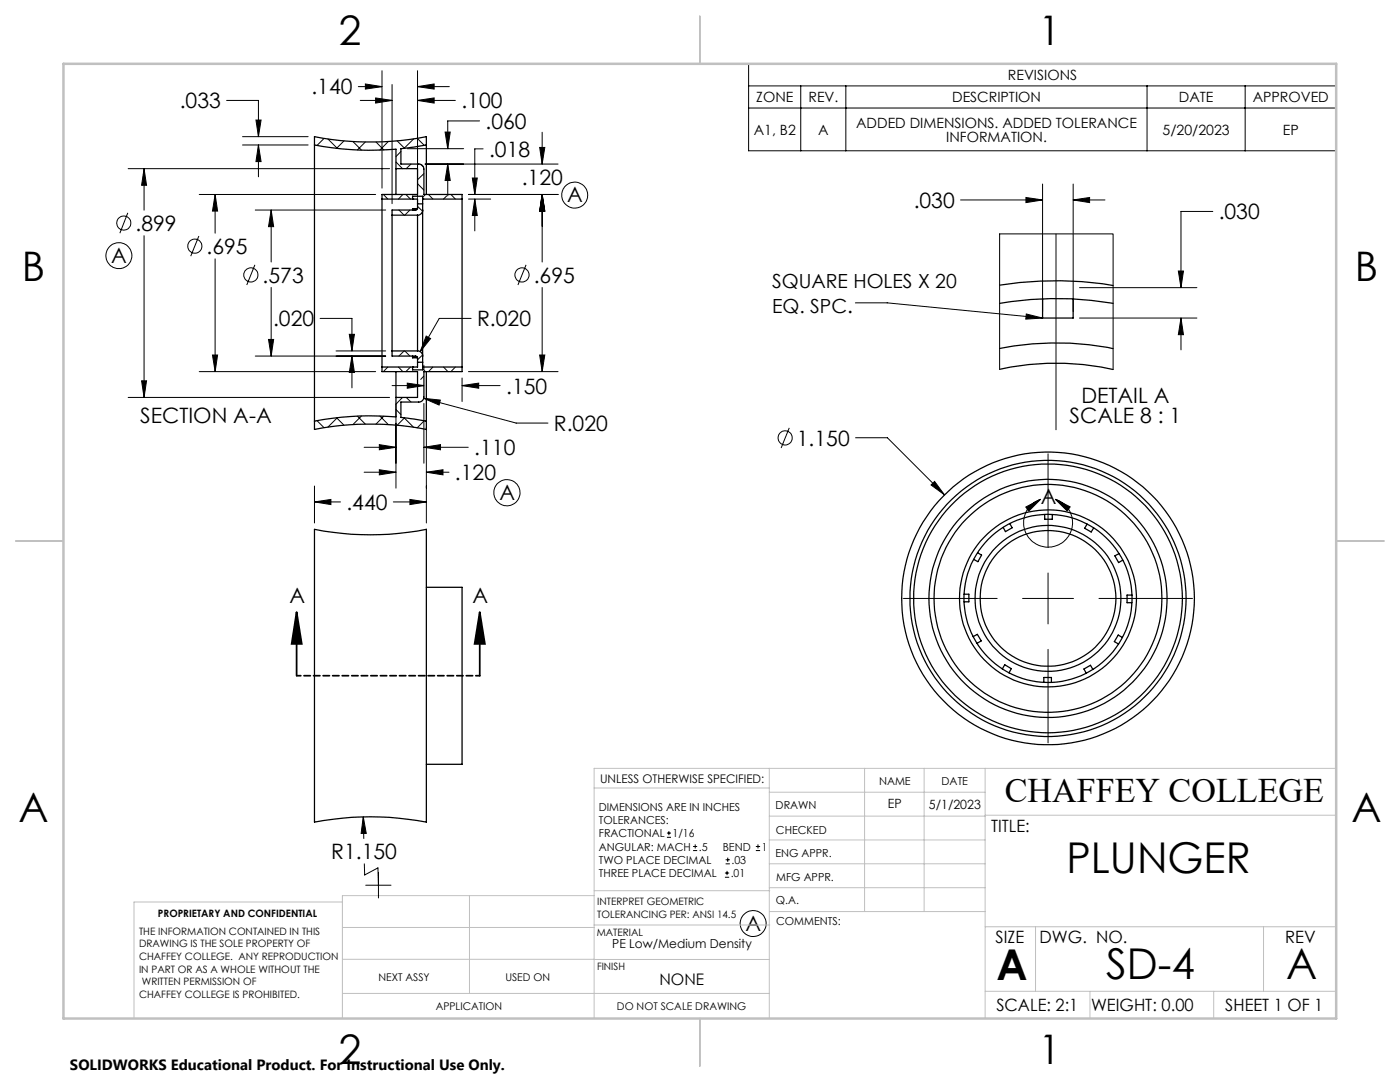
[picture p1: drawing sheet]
<svg xmlns="http://www.w3.org/2000/svg" width="279mm" height="216mm" viewBox="0 0 279 216" stroke-linecap="round" stroke-linejoin="round" font-family="sans-serif">
<g fill="none" stroke="#000" stroke-width=".25">
<path d="M62.8 28.9v-1.6a59.1 59.1 0 0 0 22.3 0v1.6M62.8 28.9v55.1M62.8 28.9a60.7 60.7 0 0 0 16.2 .9v3.9M76.2 39.7v33.5M76.2 39.7h7.1v2l-.4 .2M79 33.7v5.1M79 33.7h4.3v5.1h-7.1v.9M82.3 39.7h.1M82.3 39.7v-.5h2v2.7M84.3 39.7h.1M84.3 39.7h7.9M85.1 28.9l-5.1 .8v3h3.6a1.02 1.02 0 0 1 1 1v5.1h7.6v.9"/>
<path d="M85.1 28.9v9.9M92.2 39.7v33.5M78.2 42.9v27.1M78.2 42.9h5.1M83 41.9h-4.8v1M83.3 41.6h-1v.3M83.3 42.9v27.1M83.3 40.7h1M84.3 41.9a.97 .97 0 0 1-1 1M84.3 41.9v29.1M199.5 56.9a69.7 69.7 0 0 1 22.6 .1M208.1 59.6v3.9h6.1v-3.8"/>
<path d="M76.2 73.2v1h7.1v5.1h-4.3M78.2 70v1h4.8l.2 .2 .1 2h-7.1M78.2 70h5.1M79 79.3v3.9a59.4 59.4 0 0 0-16.2 .8M79 74.2v5.1M82.3 71v.4h1M82.3 73.2h.1M82.3 71.2h.9M83.3 70a.97 .97 0 0 1 1 1M83.3 72.3h1M84.3 73.2h.1M84.3 73.2h7.9"/>
<path d="M84.3 71v2.8h-2v-.6M85.1 74.2v9.8M92.2 73.2v1h-7.6v5a1.02 1.02 0 0 1-1 1h-3.6v3.1l5.1 .7M199.5 60.5a67.2 67.2 0 0 1 22.6 0M199.5 73.7a52 52 0 0 1 22.6 0M199.5 69.5a57.9 57.9 0 0 1 22.6 .1M62.8 84v1.7a59.1 59.1 0 0 1 22.3 0v-1.7M62.8 105.6a57.5 57.5 0 0 0 22.3 0v58.4a59.4 59.4 0 0 0-22.3 0zM85.1 117.2h7.1v35.3h-7.1M192.4 118.6h1v1.5h-1M195.1 110.3l.8 .5-.7 1.3-.9-.5M201.5 104.5l.5 .8-1.3 .8-.5-.9"/>
<path d="M208.5 102.7v.9h1.5v-.9M217 104.6l-.5 .8 1.3 .8 .5-.9M223.3 110.5l-.8 .4 .7 1.4 .9-.5M225.9 118.7h-1v1.6h1M194.2 127l.9-.4 .7 1.3-.8 .5M200 133.5l.5-.9 1.3 .8-.4 .9M208.3 136.2v-1h1.5v1M218.1 133.6l-.5-.8-1.3 .7 .5 .8M224 127.2l-.8-.5-.8 1.3 .8 .5"/>
<circle cx="209.1" cy="119.4" r="16.8"/>
<circle cx="209.1" cy="119.4" r="23.8"/>
<circle cx="209.1" cy="119.4" r="17.7"/>
<circle cx="209.1" cy="119.4" r="14.6"/>
<circle cx="209.2" cy="119.4" r="13.5"/>
<circle cx="209.2" cy="119.4" r="27.6"/>
<circle cx="209.2" cy="119.4" r="22.8"/>
<circle cx="209.2" cy="119.4" r="29.2"/>
<circle cx="209.2" cy="119.4" r="26.8"/>
</g>
<g fill="none" stroke="#000" stroke-width=".2">
<path d="M71.5 17.3h4.7M72.9 16.8l3.3 .5-3.3 .5zM75 19.5l3.2 .5-3.2 .6zM76.2 14.1v23.4M78.2 16.9v23.7M83.3 17.3l3.3-.5v1zM83.3 14.1v25.3M83.3 17.3h6.4M149.4 12.7h117.3v17.4h-117.3zM149.4 17.1h117.3M159.8 17.1v13M168.8 17.1v13"/>
<path d="M228.9 17.1v13M248.5 17.1v13M25.6 33.7h52.2M28.8 33.7l.4 3.3h-.9zM28.8 33.7v8.2M39.8 38.8h35.2M42.9 38.8l.5 3.3h-1zM42.9 38.8v7.7M45.2 20h6.4v7.3M48.4 27.3h13.1M48.4 28.9h13.1M51.1 24h1l-.5 3.3z"/>
<path d="M51.6 28.9l.5 3.3h-1zM51.6 28.9v6.4M64.7 27.6l-1.4 1.4M65.4 27.7l1.9 1.9M68.7 28.1l-1.5 1.5M70.4 28.3l1.7 1.7M71.9 20h6.3M72.9 28.3l-1.6 1.6M75 28.3l1.6 1.6M76.5 38.8l.9 .9M77.5 28.2l-1.7 1.8M79 32.3l1.3 1.4"/>
<path d="M79.3 28.1l1.5 1.5M80 30.2l-1 1.1M80.4 38.8l-.9 .9M81 38.8l.9 .9M81.3 29.7h11.2M82 32.7l-.9 1M82.6 27.7l-2 1.9M83.3 27.6l1.4 1.4M83.3 20l3.3-.5v1.1zM83.3 20h7.6M83.3 36.7l1.3 1.2M84 32.8l.5 .5"/>
<path d="M84.6 34.6l-1.3 1.3M84.8 32.7h26.6M84.9 38.8l-.6 .6M85.5 38.8l.9 .9M88.8 26.4h1.1l-.5 3.3zM89.1 39.1l-.6 .6M89.4 32.7l.5 3.3h-1.1zM89.4 32.7v6.4M90 38.8l.9 .9M93.5 38.8h17.9M93.5 39.7h4.4M94.3 35.5h.9l-.4 3.3z"/>
<path d="M94.8 39.7l.4 3.3h-.9zM94.8 39.7v6.4M95.7 24.1h-6.3v5.6M96.4 29.7h-1.6v9.1M107.7 29.4h1l-.5 3.3zM108.2 38.8l.5 3.3h-1zM108.2 26.4v6.3M108.2 38.8v13.5M149.4 21.6h117.3M191.7 39.9h16.4M204.8 39.4l3.3 .5-3.3 .5zM208.1 36.7v25.5"/>
<path d="M214.2 36.7v25.5M214.2 39.9h6.3M214.2 39.9l3.3-.5v1zM25.5 42.5l-1.6 4M28.8 47v32.3M39.7 47.1l-1.6 4M42.9 51.6v22.6M50.9 52.8l-1.7 4.1M50.9 41.9h26.1M54.1 41.9l.5 3.3h-1zM54.1 41.9v10.4M54.1 57.4v13.6"/>
<path d="M79.6 41.9l1 1M81.8 41.9l-1 1M83.3 41.2l1 1M105 52.8l-1.6 4.1M108.2 57.4v16.8M210.7 46.7v39.1M215.4 57.4h23.5M235.2 54.1h1l-.5 3.3zM242 42.2h-6.3v15.2M25.6 79.3h52.2M28.3 76h.9l-.4 3.3zM39.8 74.2h35.2"/>
<path d="M42.4 70.8h1l-.5 3.4zM50.9 71h26.1M53.6 67.7h1l-.5 3.3zM63.9 63.5h6.3v6.5M67.1 70h9.9M69.7 66.7h1l-.5 3.3zM70.2 71l.5 3.3h-1zM70.2 71v6.4M77.4 73.2l-.9 1M78.2 76.9h6.4M79.5 73.2l.9 1M80.3 79.3l-1.3 1.3"/>
<path d="M80.6 70l-1 1M80.8 70l1 1M81.1 79.3l.9 .9M81.3 76.4l3.3 .5-3.3 .6zM81.9 73.2l-.9 1M84.2 70.9l-.9 .9M84.3 73.6l.6 .6M84.6 79.5l3.3 .3-.3 1zM84.6 79.5l18.4 4.9h6.4M84.6 75l-.6 .7M84.6 72.9v.9M85.1 67.1l.8 .5-2 2.6z"/>
<path d="M86.4 73.2l-.9 1M88.5 73.2l.9 1M90.9 73.2l-.9 1M92.2 76.9l3.3-.5v1.1zM92.2 75.4v4.7M92.2 76.9h7.6M93.5 74.2h17.9M94 63.5h-6.3l-3.8 6.7M107.7 70.8h1l-.5 3.4zM170.7 60.4h6.4l31 3.1M199.5 73.7v-27h22.6v27M204.8 62.7l3.3 .8-3.4 .2z"/>
<path d="M215.4 63.5h23.5M235.7 63.5v6.3M235.7 63.5l.5 3.3h-1zM62.8 97v7.4M63.3 83.9l1.4 1.4M67.2 83.4l1.5 1.4M67.3 83.4l-1.9 1.8M71.3 83l1.6 1.6M72.1 83l-1.7 1.7M72.7 89.3h6.3M72.7 94.2h6.3M75.7 88.7l3.3 .6-3.3 .4z"/>
<path d="M75.7 93.7l3.3 .5-3.3 .6zM75.8 83l1.7 1.7M76.6 83l-1.6 1.6M79 81.7l1 1M79 80.6v16.8M80.6 83.4l2 1.9M80.8 83.4l-1.5 1.4M81.8 99.7l3.3 .5-3.3 .5zM84.6 89.3l3.3-.6v1zM84.6 80.5v11.9M84.6 89.3h8.9M84.7 84l-1.4 1.4"/>
<path d="M85.1 94.2l3.3-.5v1.1zM85.1 85.3v19.1M85.1 94.2h4.5M157.5 85.4l-1.6 4M170.7 87.3h6.4l11.4 11.4M185.8 96.8l.7-.7 2 2.6zM207.7 99.6a4.9 4.9 0 0 0-2.5 7.6 4.9 4.9 0 0 0 7.9 0 4.9 4.9 0 0 0-2.5-7.6M209.2 90.6v18.7M210.6 99.6l3 1.5-.6 .9zM62.8 100.2l3.2-.5v1zM62.8 100.2h5.1M78.5 100.2h6.6"/>
<path d="M180.3 119.4h18.7M204.1 119.4h10.1M204.7 101.2l3-1.6-2.4 2.4zM209.2 114.3v10.2M219.3 119.4h18.7M209.2 129.6v18.6M72.5 163l.6 3.3h-1zM72.5 163l.1 4.3M72.7 172.4l.1 2.2 2.6-1.4 .1 3.4M73 176.6h5M75.5 174.1v5.1M133.1 167.1h.8"/>
<path d="M133.1 166.2h.8M133.5 165.8v.9M138.3 169.7h.8M138.3 168.9h.8M138.7 168.5v.8M144.7 175h.8M144.7 174.2h.8M144.8 172.4h.9M144.8 171.6h.9M145.1 173.8v.8M145.2 171.1v.9M150.8 169.7h.9"/>
<path d="M150.8 168.9h.9M151.3 168.5v.8"/>
<circle cx="114.7" cy="38.9" r="2.6"/>
<circle cx="23.7" cy="51" r="2.59"/>
<circle cx="24.7" cy="44.5" r="1.41"/>
<circle cx="38.9" cy="49.1" r="1.4"/>
<circle cx="50.1" cy="54.9" r="1.41"/>
<circle cx="104.2" cy="54.9" r="1.41"/>
<circle cx="101.2" cy="98.3" r="2.61"/>
<circle cx="156.7" cy="87.4" r="1.42"/>
<circle cx="150.3" cy="184.3" r="2.6"/>
</g>
<path d="M59.2 122.1l1 6.4h-2zM59.2 122.1v12.7M95.7 122.1l1.1 6.4h-2.1zM95.7 122.1v12.7" fill="none" stroke="#000" stroke-width=".35"/>
<path d="M95.8 134.8h-36.6" fill="none" stroke="#000" stroke-width=".35" stroke-dasharray="1.3 .6" stroke-dashoffset=".5"/>
<g fill="none" stroke="#c0c0c0" stroke-width=".2">
<path d="M118.6 157.2h34.9M153.5 153.3v49.9M153.5 158.1h43.1M172.5 153.3v28.6M184.4 153.3v28.6M196.6 153.3v49.9M266.7 153.3h-148.1v49.9M68.3 180h-41.6v23.2M93.7 178.7v19.5M118.6 178.7h-50.3v24.5M118.6 177.7h35M153.5 167.6h43.1"/>
<path d="M153.5 162.8h43.1M153.5 172.4h43.1M153.5 177.1h43.1M196.6 162.7h70.1M68.3 198.2h85.2M68.3 191.4l85.2 .1M68.3 185.1h50.3M118.6 184.6h35M153.6 181.9h43M196.6 197.8h70.1M196.6 184.9h70.1M206.7 184.9v12.9"/>
<path d="M217.5 197.8v5.4M242.2 197.8v5.4M252.2 184.9v12.9"/>
</g>
<path d="M139.7 3.2v9.5M3.1 107.9h9.6M266.7 107.9h9.5M139.7 203.2v9.6" fill="none" stroke="#c0c0c0" stroke-width=".25"/>
<path d="M12.7 12.7h254v190.5h-254z" fill="none" stroke="#c0c0c0" stroke-width=".5"/>
<g fill="#000">
<path d="M204.7 101.2l3-1.6-2.4 2.4zM210.6 99.6l3 1.5-.6 .9zM204.8 62.7l3.3 .8-3.4 .2z"/>
<path d="M95.7 122.1l1.1 6.4h-2.1zM59.2 122.1l1 6.4h-2z"/>
<path d="M72.5 163l-.4 3.3h1zM62.8 100.2l3.2-.5v1zM81.8 99.7l3.3 .5-3.3 .5zM108.2 38.8l.5 3.3h-1zM107.7 70.8h1l-.5 3.4zM54.1 41.9l.5 3.3h-1zM53.6 67.7h1l-.5 3.3zM42.9 38.8l.5 3.3h-1zM42.4 70.8h1l-.5 3.4zM51.1 24h1l-.5 3.3zM51.6 28.9l.5 3.3h-1zM94.8 39.7l.4 3.3h-.9zM94.3 35.5h.9l-.4 3.3zM69.7 66.7h1l-.5 3.3zM70.2 71l.5 3.3h-1zM89.4 32.7l.5 3.3h-1.1zM88.8 26.4h1.1l-.5 3.3zM85.1 67.1l-1.2 3.1 2-2.6zM75 19.5l3.2 .5-3.2 .6zM83.3 20l3.3-.5v1.1zM83.3 17.3l3.3-.5v1zM72.9 16.8l3.3 .5-3.3 .5zM75.7 88.7l3.3 .6-3.3 .4zM84.6 89.3l3.3-.6v1zM84.6 79.5l3 1.3 .3-1zM81.3 76.4l3.3 .5-3.3 .6zM92.2 76.9l3.3-.5v1.1zM75.7 93.7l3.3 .5-3.3 .6zM85.1 94.2l3.3-.5v1.1zM28.3 76h.9l-.4 3.3zM28.8 33.7l.4 3.3h-.9zM107.7 29.4h1l-.5 3.3zM108.2 38.8l.5 3.3h-1zM186.5 96.1l-.7 .7 2.7 1.9zM235.7 63.5l.5 3.3h-1zM235.2 54.1h1l-.5 3.3zM204.8 39.4l3.3 .5-3.3 .5zM214.2 39.9l3.3-.5v1z"/>
</g>
<g font-size="8.5">
<text x="212.8" y="174.2">PLUNGER</text>
<text x="198.9" y="195.5">A</text>
<text x="220.8" y="195.4">SD-4</text>
<text x="256.7" y="195.4">A</text>
</g>
<g font-size="8.1">
<text x="67.6" y="8.9">2</text>
<text x="207.3" y="8.9">1</text>
<text x="4.4" y="56.2">B</text>
<text x="270.4" y="56.2">B</text>
<text x="3.7" y="164.1">A</text>
<text x="269.7" y="164.1">A</text>
<text x="67.6" y="212.4">2</text>
<text x="207.3" y="212.4">1</text>
</g>
<text font-size="6.9" x="200.5" y="160.1">CHAFFEY COLLEGE</text>
<g font-size="4.2">
<text x="35.9" y="21.6">.033</text>
<text x="62.1" y="18.9">.140</text>
<text x="92.1" y="21.6">.100</text>
<text x="96.9" y="25.7">.060</text>
<text x="97.6" y="31.3">.018</text>
<text x="104.1" y="36.8">.120</text>
<text x="113.2" y="40.4">A</text>
<text x="182.3" y="41.5">.030</text>
<text x="27.1" y="46">.899</text>
<text x="243.2" y="43.8">.030</text>
<text x="22.2" y="52.5">A</text>
<text x="41.2" y="50.7">.695</text>
<text x="52.4" y="56.4">.573</text>
<text x="106.5" y="56.4">.695</text>
<text x="54.5" y="65.1">.020</text>
<text x="95.2" y="65.1">R.020</text>
<text x="101" y="78.5">.150</text>
<text x="215.8" y="80.3">DETAIL A</text>
<text x="28" y="84.4">SECTION A-A</text>
<text x="110.5" y="86">R.020</text>
<text x="159" y="88.9">1.150</text>
<text x="213.5" y="84.5">SCALE 8 : 1</text>
<text x="90.8" y="95.8">.120</text>
<text x="94.7" y="90.8">.110</text>
<text x="69.1" y="101.7">.440</text>
<text x="99.7" y="99.8">A</text>
<text x="207.7" y="100.6">A</text>
<text x="57.8" y="120.4">A</text>
<text x="94.3" y="120.4">A</text>
<text x="66.1" y="171.4">R1.150</text>
<text x="148.8" y="185.8">A</text>
</g>
<g font-size="3.9">
<text x="154.1" y="57.5">SQUARE HOLES X 20</text>
<text x="154.1" y="62.4">EQ. SPC.</text>
</g>
<g font-size="3.4">
<text x="197.8" y="166">TITLE:</text>
<text x="198.7" y="188.1">SIZE</text>
<text x="207.5" y="188.1">DWG. NO.</text>
<text x="256.5" y="188.2">REV</text>
<text x="198.8" y="201.7">SCALE: 2:1</text>
<text x="217.7" y="201.8">WEIGHT: 0.00</text>
<text x="244.5" y="201.7">SHEET 1 OF 1</text>
</g>
<text font-size="3.2" x="131.6" y="196.6">NONE</text>
<text font-size="3" x="14" y="213.5">SOLIDWORKS Educational Product. For Instructional Use Only.</text>
<g font-size="2.8">
<text x="201.1" y="16">REVISIONS</text>
<text x="150.9" y="20.4">ZONE</text>
<text x="161.3" y="20.4">REV.</text>
<text x="190" y="20.4">DESCRIPTION</text>
<text x="235.3" y="20.4">DATE</text>
<text x="250" y="20.4">APPROVED</text>
<text x="150.4" y="26.9">A1, B2</text>
<text x="163.3" y="26.9">A</text>
<text x="170.9" y="25.4">ADDED DIMENSIONS. ADDED TOLERANCE</text>
<text x="188.8" y="28.3">INFORMATION.</text>
<text x="232" y="26.9">5/20/2023</text>
<text x="256" y="26.9">EP</text>
</g>
<g font-size="2.5">
<text x="177.2" y="161.3">EP</text>
<text x="185.4" y="161.4">5/1/2023</text>
<text x="122.2" y="189.3">PE Low/Medium Density</text>
</g>
<text font-size="2.4" x="119.8" y="156.2">UNLESS OTHERWISE SPECIFIED:</text>
<g font-size="2.2">
<text x="119.5" y="161.8">DIMENSIONS ARE IN INCHES</text>
<text x="154.8" y="161.4">DRAWN</text>
<text x="175.4" y="156.6">NAME</text>
<text x="187.9" y="156.7">DATE</text>
<text x="119.5" y="164.4">TOLERANCES:</text>
<text x="119.5" y="167.1">FRACTIONAL</text>
<text x="134.2" y="167.1">1/16</text>
<text x="154.9" y="166.3">CHECKED</text>
<text x="119.5" y="172.4">TWO PLACE DECIMAL</text>
<text x="119.5" y="169.7">ANGULAR: MACH</text>
<text x="139.5" y="169.7">.5</text>
<text x="144.2" y="169.7">BEND</text>
<text x="146" y="172.4">.03</text>
<text x="152" y="169.7">1</text>
<text x="154.8" y="171">ENG APPR.</text>
<text x="119.5" y="175">THREE PLACE DECIMAL</text>
<text x="145.8" y="175">.01</text>
<text x="154.9" y="175.7">MFG APPR.</text>
<text x="154.9" y="180.4">Q.A.</text>
<text x="154.9" y="184.6">COMMENTS:</text>
</g>
<g font-size="2.1">
<text x="75.5" y="195.7">NEXT ASSY</text>
<text x="100.9" y="195.7">USED ON</text>
<text x="86.9" y="201.5">APPLICATION</text>
<text x="123.1" y="201.6">DO NOT SCALE DRAWING</text>
</g>
<g font-size="2">
<text x="31.5" y="182.9">PROPRIETARY AND CONFIDENTIAL</text>
<text x="119.2" y="180.6">INTERPRET GEOMETRIC</text>
<text x="119.2" y="183.1">TOLERANCING PER: ANSI 14.5</text>
<text x="27.8" y="186.5">THE INFORMATION CONTAINED IN THIS</text>
<text x="27.8" y="189">DRAWING IS THE SOLE PROPERTY OF</text>
<text x="27.8" y="191.6">CHAFFEY COLLEGE. ANY REPRODUCTION</text>
<text x="119.1" y="186.7">MATERIAL</text>
<text x="27.8" y="194.1">IN PART OR AS A WHOLE WITHOUT THE</text>
<text x="28.3" y="196.6">WRITTEN PERMISSION OF</text>
<text x="119.1" y="193.5">FINISH</text>
<text x="27.8" y="199.1">CHAFFEY COLLEGE IS PROHIBITED.</text>
</g>
</svg>
